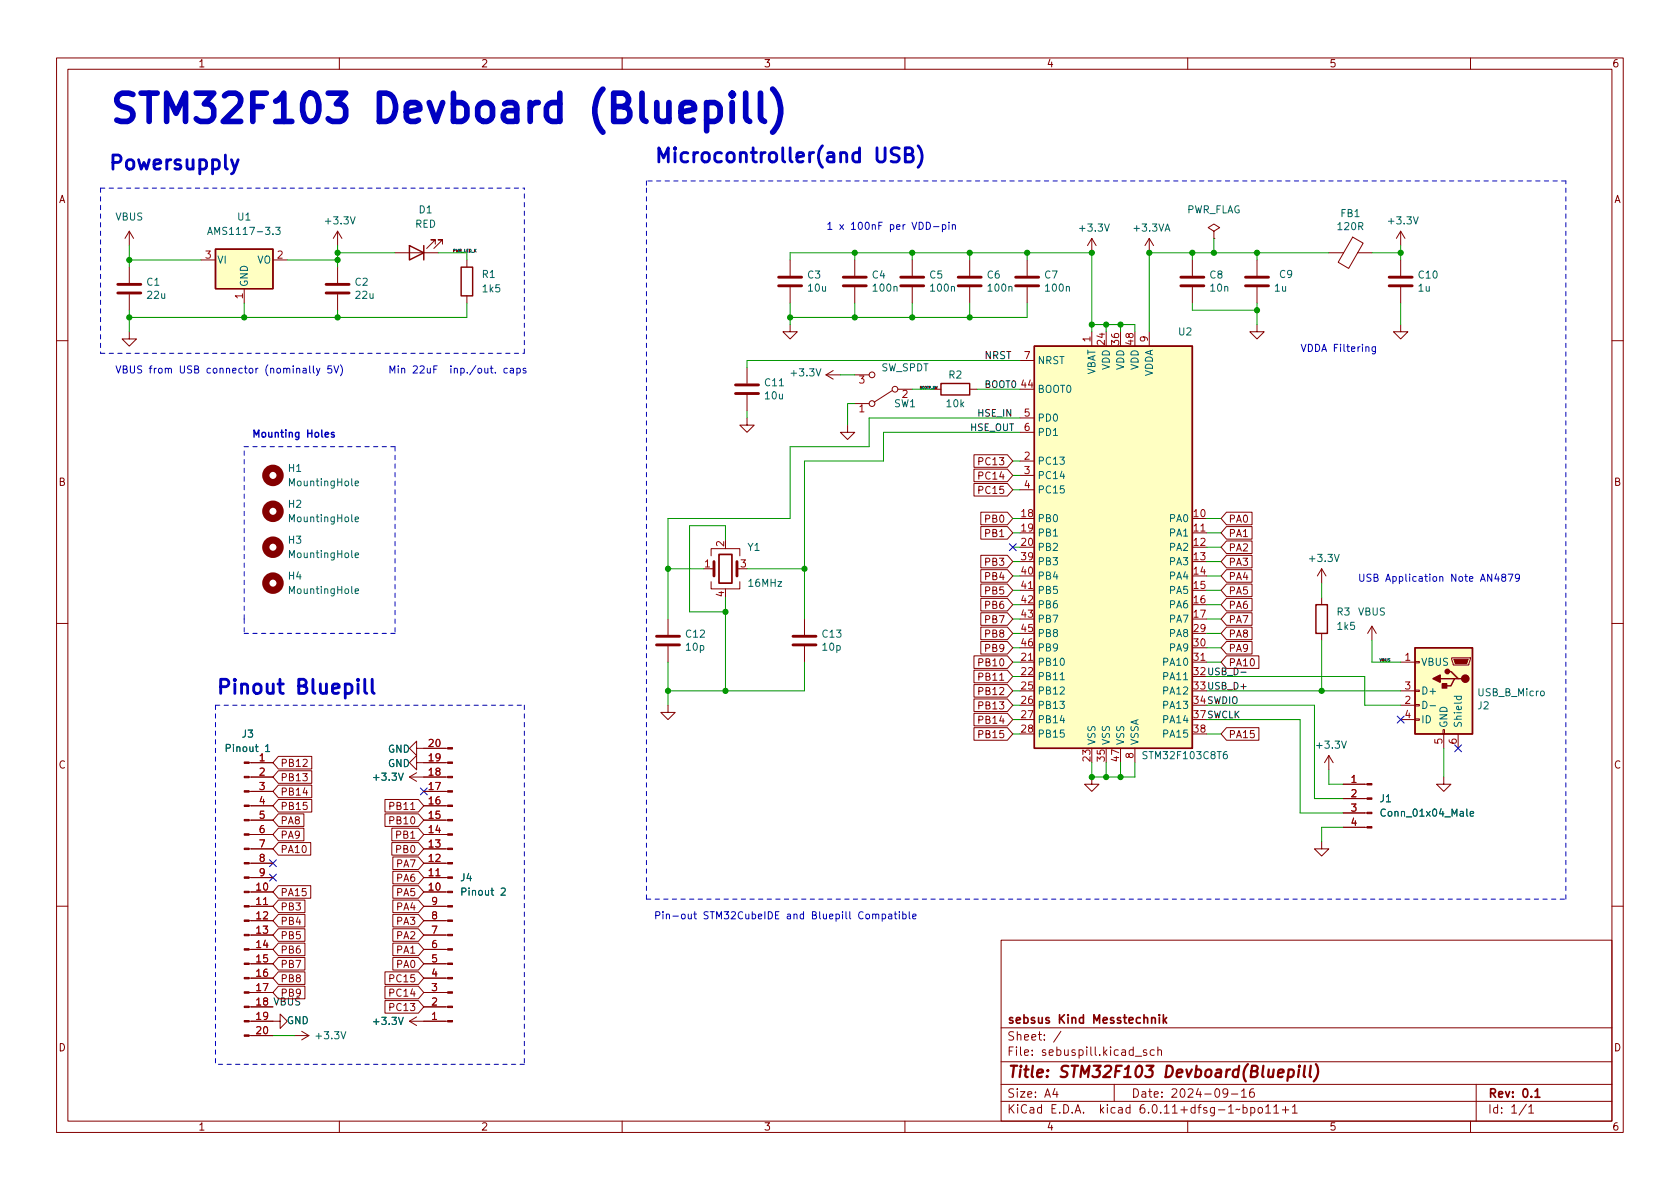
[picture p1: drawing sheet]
<svg xmlns="http://www.w3.org/2000/svg" width="297mm" height="210mm" viewBox="0 0 297 210" stroke-linecap="round" stroke-linejoin="round" font-family="sans-serif">
<g fill="none" stroke="#840000" stroke-width=".18">
<path d="M10 10.2h277v190.1h-277zM12 12.2h273v186.1h-273zM60 10.2v2M110 10.2v2M160 10.2v2M210 10.2v2M260 10.2v2M22.9 58.7v1.2h1.2l-1.2 1.3-1.3-1.3h1.3M22.9 40.9v2.5M22.9 47.2v2.8M22.9 52.1v2.8M22.9 40.9l-.8 1.3"/>
<path d="M22.9 40.9l.7 1.3M35.6 46h2.5M43.2 51v2.6M48.3 46h2.5M59.7 40.9l-.8 1.3M59.7 40.9v2.5M59.7 47.2v2.8M59.7 52.1v2.8M59.7 40.9l.8 1.3M69.8 44.7h7.7M77 43.2v-.8h-.8h.8l-1.6 1.5M78.2 43.2v-.8h-.7h.7l-1.5 1.5"/>
<path d="M82.5 46v1.2M82.5 52.3v1.3M139.7 57.4v1.3h1.3l-1.3 1.2-1.3-1.2h1.3M139.7 46v2.8M139.7 50.8v2.8M151.1 46v2.8M151.1 50.8v2.8M161.3 46v2.8M161.3 50.8v2.8M171.4 46v2.8M171.4 50.8v2.8M181.6 46v2.8"/>
<path d="M181.6 50.8v2.8M193 42.2l-.7 1.2M193 42.2v2.5M193 58.7v2.5M193 42.2l.8 1.2M195.6 58.7v2.5M198.1 58.7v2.5M200.7 58.7v2.5M203.2 42.2v2.5M203.2 58.7v2.5M203.2 42.2l-.8 1.2M203.2 42.2l.8 1.2"/>
<path d="M210.8 46v2.8M210.8 50.8v2.8M214.6 40.9l1-.6-1-.7-1 .7 1 .6v1.3M214.6 42.2h.1M222.2 57.4v1.3h1.3l-1.3 1.2-1.2-1.2h1.2M222.2 46v2.8M222.2 50.8v2.8M234.9 44.7h2.6M239.2 41.9l1.8 1.1-2.5 4.5-1.9-1.1zM240 44.7h2.6M247.6 57.4v1.3h1.3l-1.3 1.2-1.2-1.2h1.2M247.6 40.9l-.7 1.3"/>
<path d="M247.6 40.9v2.5M247.6 46v2.8M247.6 50.8v2.8M247.6 40.9l.8 1.3M10 60.2h2M132.1 73.9v1.3h1.2l-1.2 1.2-1.3-1.2h1.3M132.1 65v2.8M132.1 69.8v2.8M146 66.3h2.6M146 66.3l1.3 .8M147.3 65.5l-1.3 .8M149.9 75.2v1.2h1.2l-1.2 1.3-1.3-1.3h1.3"/>
<path d="M151.1 71.4h2.6M151.1 66.3h2.6M157.7 69.1l-3.1 2M158.7 68.8h2.6M165.1 68.8h1.3M171.4 68.8h1.3M180.3 68.8h2.6M180.3 73.9h2.6M180.3 76.4h2.6M180.3 63.7h2.6M285 60.2h2M125.7 98.3v-1.3h5.1v1.3"/>
<path d="M172.2 80.4h5.9l1 1.1-1 1.1h-5.9zM172.2 83h5.9l1 1.1-1 1.1h-5.9zM172.2 85.5h5.9l1 1.1-1 1.1h-5.9zM173.4 98.2h4.7l1 1.1-1 1.1h-4.7zM173.4 93.1h4.7l1 1.1-1 1.1h-4.7zM173.4 90.6h4.7l1 1.1-1 1.1h-4.7zM180.3 91.7h2.6M180.3 94.2h2.6M180.3 96.8h2.6M180.3 99.3h2.6M180.3 81.5h2.6M180.3 84.1h2.6"/>
<path d="M180.3 86.6h2.6M210.8 91.7h2.6M210.8 94.2h2.6M210.8 96.8h2.6M210.8 99.3h2.6M216.9 90.6h4.5v2.2h-4.5l-1-1.1zM216.9 95.7h4.5v2.2h-4.5l-1-1.1zM216.9 98.2h4.5v2.2h-4.5l-1-1.1zM216.9 93.1h4.5v2.2h-4.5l-1-1.1zM10 110.2h2M118.1 109.5v2.8M118.1 114.3v2.8"/>
<path d="M124.5 100.6h1.7M125.7 102.9v1.2h5.1v-1.2M128.3 104.1v.3M142.2 109.5v2.8M142.2 114.3v2.8M172.2 116h5.9l1 1.1-1 1.1h-5.9zM172.2 118.5h5.9l1 1.1-1 1.1h-5.9zM173.4 103.3h4.7l1 1.1-1 1.1h-4.7zM173.4 100.7h4.7l1 1.1-1 1.2h-4.7zM173.4 113.4h4.7l1 1.1-1 1.2h-4.7zM173.4 110.9h4.7l1 1.1-1 1.1h-4.7zM173.4 105.8h4.7l1 1.1-1 1.1h-4.7z"/>
<path d="M173.4 108.4h4.7l1 1.1-1 1.1h-4.7zM180.3 117.1h2.6M180.3 101.8h2.6M180.3 104.4h2.6M180.3 106.9h2.6M180.3 109.5h2.6M180.3 119.6h2.6M180.3 112h2.6M180.3 114.5h2.6M210.8 117.1h2.6M210.8 101.8h2.6M210.8 104.4h2.6"/>
<path d="M210.8 106.9h2.6M210.8 109.5h2.6M210.8 112h2.6M210.8 114.5h2.6M216.9 100.7h4.5v2.3h-4.5l-1-1.2zM216.9 113.4h4.5v2.3h-4.5l-1-1.2zM216.9 103.3h4.5v2.2h-4.5l-1-1.1zM216.9 108.4h4.5v2.2h-4.5l-1-1.1zM216.9 105.8h4.5v2.2h-4.5l-1-1.1zM216.9 116h5.7v2.2h-5.7l-1-1.1zM216.9 110.9h4.5v2.2h-4.5l-1-1.1zM233.7 100.6v2.5"/>
<path d="M233.7 105.7v1.2M233.7 112v1.3M233.7 100.6l-.8 1.2M233.7 100.6l.7 1.2M242.6 110.7l-.8 1.3M242.6 110.7v2.6M242.6 110.7l.7 1.3M247.6 117.1h2.6M250.2 117h.8v.2h-.8zM256.7 116.3h3.3v.3l-.3 1h-2.8zM285 110.2h2M44 139.9h4.3"/>
<path d="M44 137.4h4.3M44 134.9h4.3M49.2 133.8h5.9v2.2h-5.9l-.9-1.1zM49.2 136.3h5.9v2.2h-5.9l-.9-1.1zM49.2 138.8h5.9v2.3h-5.9l-.9-1.2zM72.4 137.4h6.7M72.4 137.4l1.3 .8M73.7 132.3v-1.2l-1.3 1.2 1.3 1.3v-1.3h5.4M73.7 134.9v-1.3l-1.3 1.3 1.3 1.2v-1.2h5.4M73.7 136.6l-1.3 .8M74.9 139.9h4.2M118.1 124.7v1.3h1.3l-1.3 1.2-1.3-1.2h1.3"/>
<path d="M172.2 128.7h5.9l1 1.1-1 1.1h-5.9zM172.2 123.6h5.9l1 1.1-1 1.1h-5.9zM172.2 126.1h5.9l1 1.1-1 1.2h-5.9zM172.2 121.1h5.9l1 1.1-1 1.1h-5.9zM176.8 120.3h.7M180.3 124.7h2.6M180.3 122.2h2.6M180.3 127.2h2.6M180.3 129.8h2.6M193 137.4v1.3h1.3l-1.3 1.2-1.2-1.2h1.2M193 132.3v2.6M195.6 132.3v2.6"/>
<path d="M198.1 132.3v2.6M200.7 132.3v2.6M210.8 129.8h2.6M216.9 128.7h5.7v2.2h-5.7l-1-1.1zM234.9 133.6l-.7 1.3M234.9 133.6v2.5M234.9 133.6l.8 1.3M237.5 138.7h4.2M247.6 124.7h2.6M247.6 122.2h2.6M247.6 127.2h2.6M250.2 127.1h.8v.3h-.8z"/>
<path d="M250.2 124.6h.8v.2h-.8zM250.2 122h.8v.3h-.8zM255.1 129h.3v.8h-.3zM255.3 137.4v1.3h1.2l-1.2 1.2-1.3-1.2h1.3M255.3 129.8v2.5M257.8 129.8v2.5M44 157.7h4.3M44 155.2h4.3M44 152.6h4.3M44 150.1h4.3M44 147.6h4.3M44 145h4.3"/>
<path d="M44 142.5h4.3M49.2 141.4h5.9v2.2h-5.9l-.9-1.1zM49.2 149h5.7v2.2h-5.7l-.9-1.1zM49.2 156.6h5.7v2.2h-5.7l-.9-1.1zM49.2 143.9h4.5v2.2h-4.5l-.9-1.1zM49.2 146.5h4.5v2.2h-4.5l-.9-1.1zM49.2 159.2h4.7v2.2h-4.7l-.9-1.1zM68.1 143.9h5.9l.9 1.1-.9 1.1h-5.9zM68.1 141.4h5.9l.9 1.1-.9 1.1h-5.9zM69.3 149h4.7l.9 1.1-.9 1.1h-4.7zM69.3 146.5h4.7l.9 1.1-.9 1.1h-4.7zM69.5 151.5h4.5l.9 1.1-.9 1.2h-4.5z"/>
<path d="M69.5 154.1h4.5l.9 1.1-.9 1.1h-4.5zM69.5 156.6h4.5l.9 1.1-.9 1.1h-4.5zM69.5 159.2h4.5l.9 1.1-.9 1.1h-4.5zM72.6 143.2h.7M74.9 157.7h4.2M74.9 155.2h4.2M74.9 152.6h4.2M74.9 150.1h4.2M74.9 147.6h4.2M74.9 145h4.2M74.9 142.5h4.2M233.7 148.8v1.3h1.2l-1.2 1.3-1.3-1.3h1.3"/>
<path d="M237.5 146.3h4.2M237.5 143.8h4.2M237.5 141.2h4.2M10 160.2h2M44 178h4.3M44 175.5h4.3M44 173h4.3M44 170.4h4.3M44 167.9h4.3M44 165.3h4.3M44 162.8h4.3M44 160.3h4.3"/>
<path d="M49.2 171.9h4.7v2.2h-4.7l-.9-1.1zM49.2 174.4h4.7v2.2h-4.7l-.9-1.1zM49.2 166.8h4.7v2.2h-4.7l-.9-1.1zM49.2 169.3h4.7v2.2h-4.7l-.9-1.1zM49.2 164.2h4.7v2.3h-4.7l-.9-1.2zM49.2 161.7h4.7v2.2h-4.7l-.9-1.1zM68.1 171.9h5.9l.9 1.1-.9 1.1h-5.9zM68.1 176.9h5.9l.9 1.1-.9 1.2h-5.9zM68.1 174.4h5.9l.9 1.1-.9 1.1h-5.9zM69.5 164.2h4.5l.9 1.1-.9 1.2h-4.5zM69.5 169.3h4.5l.9 1.1-.9 1.1h-4.5zM69.5 166.8h4.5l.9 1.1-.9 1.1h-4.5z"/>
<path d="M69.5 161.7h4.5l.9 1.1-.9 1.1h-4.5zM73.7 179.8l-1.3 .8M74.9 178h4.2M74.9 175.5h4.2M74.9 173h4.2M74.9 170.4h4.2M74.9 167.9h4.2M74.9 165.3h4.2M74.9 162.8h4.2M74.9 160.3h4.2M177 166.3h108v32h-108zM285 160.2h2"/>
<path d="M44 180.6h5.5v-1.3l1.3 1.3-1.3 1.3v-1.3M44 183.1h4.3M52.1 183.1h2.5M53.3 182.4l1.3 .7M54.6 183.1l-1.3 .8M60 198.3v2M72.4 180.6h6.7M72.4 180.6l1.3 .8M110 198.3v2M160 198.3v2M177 194.8h108M177 191.8h108"/>
<path d="M177 187.8h108M177 181.8h108M182.5 186.5v.1M182.5 185.7v.1M184.6 183.8v.1M184.6 183v.1M187.6 182.4l-1.3 1.9M197 191.8v3M204.1 185.7l-.5-.1-.2 .3v.4l.1 .3h.6M204.7 185.8l.2-.2 .4 .1 .1 .9M204.7 185.1v1.5M210 198.3v2"/>
<path d="M217.7 193.5h1.2M219.5 193l.4-.5v1.5M219.5 194h.9M221.6 192.5a.59 .59 0 0 0-.7 .7v.5l.2 .3h.4l.2-.1 .1-.5-.2-.2-.4-.1-.3 .3M223.8 196.8h.8M225.2 195.8l.4-.5v1.5M225.2 196.8h.9M226.7 196.3h1.2M227.3 195.7v1.1M228.5 195.8l.4-.5v1.5M228.5 196.8h.9M260 198.3v2"/>
<path d="M261 191.8v6.5M270.3 195.8l.4-.5v1.5M270.3 196.8h.9"/>
<circle cx="154.2" cy="66.3" r=".51"/>
<circle cx="154.2" cy="71.4" r=".51"/>
<circle cx="158.2" cy="68.8" r=".51"/>
</g>
<path d="M202.7 188.5h1.3l-.8 .7h.3l.2 .2 .1 .2-.2 .7-.3 .2h-.5l-.3-.2M232.7 188.2a2.32 2.32 0 0 1-.4 3" fill="none" stroke="#840000" stroke-width=".4"/>
<g fill="#840000" stroke="#840000" stroke-width=".18">
<path d="M241.7 146.2h.9v.2h-.9z"/>
<path d="M241.7 143.6h.9v.3h-.9z"/>
<path d="M241.7 141.1h.9v.2h-.9z"/>
<path d="M241.7 138.6h.9v.2h-.9z"/>
<path d="M257 116.6h2.6l-.3 .7h-2z"/>
<path d="M43.2 183h.8v.3h-.8z"/>
<path d="M43.2 180.5h.8v.2h-.8z"/>
<path d="M43.2 177.9h.8v.3h-.8z"/>
<path d="M43.2 175.4h.8v.2h-.8z"/>
<path d="M43.2 172.8h.8v.3h-.8z"/>
<path d="M43.2 170.3h.8v.3h-.8z"/>
<path d="M43.2 167.8h.8v.2h-.8z"/>
<path d="M43.2 165.2h.8v.3h-.8z"/>
<path d="M43.2 162.7h.8v.2h-.8z"/>
<path d="M43.2 160.1h.8v.3h-.8z"/>
<path d="M43.2 157.6h.8v.3h-.8z"/>
<path d="M43.2 155.1h.8v.2h-.8z"/>
<path d="M43.2 152.5h.8v.3h-.8z"/>
<path d="M43.2 150h.8v.2h-.8z"/>
<path d="M43.2 147.4h.8v.3h-.8z"/>
<path d="M43.2 144.9h.8v.3h-.8z"/>
<path d="M43.2 142.4h.8v.2h-.8z"/>
<path d="M43.2 139.8h.8v.3h-.8z"/>
<path d="M43.2 137.3h.8v.2h-.8z"/>
<path d="M43.2 134.7h.8v.3h-.8z"/>
<path d="M79.1 132.2h.9v.3h-.9z"/>
<path d="M79.1 134.7h.9v.3h-.9z"/>
<path d="M79.1 137.3h.9v.2h-.9z"/>
<path d="M79.1 139.8h.9v.3h-.9z"/>
<path d="M79.1 142.4h.9v.2h-.9z"/>
<path d="M79.1 144.9h.9v.3h-.9z"/>
<path d="M79.1 147.4h.9v.3h-.9z"/>
<path d="M79.1 150h.9v.2h-.9z"/>
<path d="M79.1 152.5h.9v.3h-.9z"/>
<path d="M79.1 155.1h.9v.2h-.9z"/>
<path d="M79.1 157.6h.9v.3h-.9z"/>
<path d="M79.1 160.1h.9v.3h-.9z"/>
<path d="M79.1 162.7h.9v.2h-.9z"/>
<path d="M79.1 165.2h.9v.3h-.9z"/>
<path d="M79.1 167.8h.9v.2h-.9z"/>
<path d="M79.1 170.3h.9v.3h-.9z"/>
<path d="M79.1 172.8h.9v.3h-.9z"/>
<path d="M79.1 175.4h.9v.2h-.9z"/>
<path d="M79.1 177.9h.9v.3h-.9z"/>
<path d="M79.1 180.5h.9v.2h-.9z"/>
</g>
<g fill="none" stroke="#006464" stroke-width=".18">
<path d="M61.9 38.3l.5 1.3 .4-1.3M195.3 39.6l.4 1.3 .4-1.3M249.9 38.3l.4 1.3 .5-1.3M48.3 41.3v.2M48.7 40.2h.8l-.4 .5 .4 .1v.5l-.2 .2-.6-.2M158.1 50.8l.1-.2 .3 .1 .1 .8M168.2 50.8l.2-.2 .3 .1 .1 .8M178.4 50.8l.2-.2 .3 .1v.8M188.5 50.8l.2-.2 .3 .1 .1 .8M206 40.9l.4-1.3 .4 1.3M206.1 40.5h.6M137.8 68.2h.7"/>
<path d="M144.3 65.2l.4 1.3 .4-1.3M62.2 84.6v1.1l.2 .2M62.2 91v1.1l.2 .2M62.2 97.3v1.1l.2 .2M62.8 85.5l.6-.1-.1-.3h-.3l-.2 .1 .1 .7h.4M62.8 91.8l.6-.1-.1-.2-.3-.1-.2 .2 .1 .6h.4M62.8 98.2l.6-.1-.1-.3h-.3l-.2 .1 .1 .7h.4M235.9 98l.5 1.3 .4-1.3M62.2 103.7v1.1l.2 .2M62.8 104.5l.6-.1-.1-.2-.3-.1-.2 .2 .1 .6h.4M45.1 132.1h.5M45.3 131.6v1.1l.3 .2"/>
<path d="M70.5 136.7l.4 1.3 .4-1.3M187.5 120.2h.7M209.3 120.2h.7M216.9 132.9l-.4 .1a.85 .85 0 0 0 0 1.2l.5-.1v-.5l-.2-.2h-.4l-.1 .2M237.2 131l.4 1.3 .5-1.3M251.6 124a.64 .64 0 0 1 .7 .6 .64 .64 0 0 1-.7 .7zM252.9 124.8h.9M257.1 123.1h1.3M257.6 123.1l-.1 .4 .3 .2 .5-.1v-.5M272.4 122.3l.2-.1 .4 .1v.5l-.1 .2h-.3l-.2-.1zM86.8 157.5h.5M87 157v1.1l.3 .2"/>
<path d="M259.3 143.1v1.1l.2 .1M259.9 143.9l.7-.1-.1-.3h-.4l-.2 .2 .1 .6h.5M70.5 179.9l.4 1.3 .4-1.3M60.3 182.4l.4 1.3 .4-1.3"/>
</g>
<g fill="none" stroke="#840000" stroke-width=".51">
<path d="M20.8 51.8h4.1M20.8 50.3h4.1M57.7 51.8h4M57.7 50.3h4M137.7 50.5h4M137.7 49h4M149.1 50.5h4.1M149.1 49h4.1M159.3 50.5h4M159.3 49h4M169.4 50.5h4.1M169.4 49h4.1"/>
<path d="M179.6 50.5h4M179.6 49h4M208.8 50.5h4.1M208.8 49h4.1M220.2 50.5h4.1M220.2 49h4.1M245.6 50.5h4.1M245.6 49h4.1M130 69.6h4.1M130 68.1h4.1M126.2 99.3v2.5M130.3 99.3v2.5"/>
<path d="M116.1 114h4M116.1 112.5h4M140.2 114h4.1M140.2 112.5h4.1"/>
</g>
<g fill="#ffffc2" stroke="#ffffc2" stroke-width=".18">
<path d="M250.2 114.5h10.1v15.3h-10.1z"/>
<path d="M182.9 61.2h27.9v71.1h-27.9z"/>
<path d="M38.1 44.1h10.2v6.9h-10.2z"/>
</g>
<path d="M38.1 44.1h10.2v6.9h-10.2zM72.4 43.4l2.5 1.3-2.5 1.3zM74.9 43.4v2.6M81.5 47.2h2.1v5.1h-2.1zM166.4 67.8h5v2h-5zM182.9 61.2h27.9v71.1h-27.9zM232.7 106.9h2v5.1h-2zM250.2 114.5h10.1v15.3h-10.1zM255.9 118.7h.6l1.3 1.3h.6M254.6 120h2.6M257.8 120h-.6l-.7 1.3h-1.2" fill="none" stroke="#840000" stroke-width=".25"/>
<g fill="#840000" stroke="#840000" stroke-width=".25">
<path d="M253.4 120l1.2-.6v1.2z"/>
<path d="M255 120.9h.8v.8h-.8z"/>
<circle cx="259.1" cy="120" r=".63"/>
<circle cx="255.9" cy="118.7" r=".38"/>
</g>
<path d="M127.1 98h2.3v5.1h-2.3z" fill="none" stroke="#840000" stroke-width=".3"/>
<path d="M152 66.5h.8l-.5 .5 .4 .1v.5l-.2 .2-.5-.2M152 71.9l.4-.3v1.2M159.7 69.1l.4-.1 .3 .4-.8 .9h.8M212.3 93.9h.8M181.9 116.8h.7M181.9 104.1h.7M212.3 116.8h.8M46.6 160h.7M77.1 154.9h.7" fill="none" stroke="#a90000" stroke-width=".18"/>
<g fill="none" stroke="#840000" stroke-width="1.3">
<circle cx="48.3" cy="90.4" r="1.27"/>
<circle cx="48.3" cy="96.8" r="1.27"/>
<circle cx="48.3" cy="84.1" r="1.27"/>
<circle cx="48.3" cy="103.1" r="1.27"/>
</g>
<path d="M219.4 118.9h.9" fill="none" stroke="#0f0f0f" stroke-width=".18"/>
<g fill="none" stroke="#0000c2" stroke-width=".18">
<path d="M168.4 39.8l.2-.1 .3 .1v.8M45.3 65.1v.9M45.6 65.1l-.3 .3M56 65.1l.3 .9M56.6 65.1l-.5 1.2-.1 .1M86.7 65.1h.5M86.9 64.7v1.1l.3 .2M87.6 65.8v.2M243.2 61.3v1l-.3 .3-.3-.1M243.2 61.4l-.4-.1-.2 .3 .1 .5h.5M254.6 102.1l.1-.1h.3l.1 .8M254.6 102v.8"/>
<path d="M121.7 161.6l.1 .8 .3 .1 .1-.1M122.2 161.6v.9M122.7 161.6h.4M122.8 161.2v1.1l.3 .2M137.7 161.2h-.6v1.3h.6M150.2 161.2v1.1l.2 .2M161.4 162.1l.6-.2-.1-.2-.4-.1-.1 .2v.6h.5"/>
</g>
<path d="M58 16.5h3.1l-1.6 1.9a1.36 1.36 0 0 1 1.6 .9v1.2l-.4 .7-.5 .3h-1.5l-.7-.5M136.6 15.8a5.7 5.7 0 0 1 0 7.6" fill="none" stroke="#0000c2" stroke-width="1"/>
<path d="M42.1 28.2l-.8 2.3-.4 .2M148.6 27.2a.62 .62 0 0 1 1.1 .1v1.3M152 27.1l-.7-.1-.5 .4v.8l.2 .3 .3 .1 .7-.1M152 26.1v2.5M49.1 121h1M49.5 120.1v2.2l.1 .2 .5 .1M65.8 120.1v2.2l.4 .3" fill="none" stroke="#0000c2" stroke-width=".5"/>
<g fill="none" stroke="#0000c2" stroke-width=".18" stroke-dasharray=".8 .8">
<path d="M17.8 33.3h74.9M17.8 33.3v29.2M114.3 32v1.3M114.3 33.3v125.7M276.9 32h-162.6M17.8 62.5h74.9M43.2 79h26.6M69.8 79v33M92.7 62.5v-29.2M43.2 109.5v2.5M43.2 109.5v-30.5M69.8 112h-26.6"/>
<path d="M38.1 124.7h54.6M38.1 124.7v63.5M92.7 124.7v63.5M114.3 159h162.6M276.9 159v-127M92.7 188.2h-54.6"/>
</g>
<g fill="none" stroke="#009600" stroke-width=".18">
<path d="M22.9 43.4v3.8M22.9 54.9v3.8M22.9 46h12.7M43.2 53.6v2.5M50.8 46h8.9M59.7 43.4v3.8M59.7 54.9v1.2M59.7 44.7h10.1M77.5 44.7h5v1.3M82.5 53.6v2.5h-59.6M139.7 46v-1.3h53.3v14M139.7 53.6v3.8"/>
<path d="M151.1 44.7v1.3M151.1 53.6v2.5M161.3 44.7v1.3M161.3 53.6v2.5M171.4 44.7v1.3M171.4 53.6v2.5M181.6 53.6v2.5h-41.9M181.6 44.7v1.3M193 57.4h7.7v1.3M195.6 57.4v1.3M198.1 57.4v1.3M210.8 44.7v1.3"/>
<path d="M210.8 53.6v1.3h11.4M214.6 42.2v2.5M222.2 44.7v1.3M222.2 53.6v3.8M234.9 44.7h-31.7v14M242.6 44.7h5M247.6 43.4v2.6M247.6 53.6v3.8M132.1 72.6v1.3M148.6 66.3h2.5M151.1 71.4h-1.2v3.8M161.3 68.8h3.8"/>
<path d="M172.7 68.8h7.6M180.3 73.9h-26.6v5.1h-14v12.7h-21.6v17.8M180.3 63.7h-48.2v1.3M180.3 76.4h-24.1v5.1h-14v28M128.3 95.5v-2.5h-6.4v15.2h6.4M179.1 81.5h1.2M179.1 96.8h1.2M179.1 91.7h1.2M179.1 94.2h1.2M179.1 86.6h1.2M179.1 84.1h1.2M179.1 99.3h1.2"/>
<path d="M213.4 96.8h2.5M213.4 91.7h2.5M213.4 94.2h2.5M213.4 99.3h2.5M118.1 100.6h6.4M118.1 117.1v7.6M128.3 105.7v16.5M132.1 100.6h10.1M142.2 117.1v5.1h-24.1M179.1 119.6h1.2M179.1 117.1h1.2M179.1 114.5h1.2"/>
<path d="M179.1 109.5h1.2M179.1 112h1.2M179.1 101.8h1.2M179.1 104.4h1.2M179.1 106.9h1.2M213.4 119.6h27.9v5.1h6.3M213.4 117.1h2.5M213.4 114.5h2.5M213.4 109.5h2.5M213.4 112h2.5M213.4 101.8h2.5M213.4 104.4h2.5"/>
<path d="M213.4 106.9h2.5M233.7 103.1v2.6M233.7 113.3v8.9M242.6 113.3v3.8h5M179.1 124.7h1.2M179.1 122.2h1.2M179.1 129.8h1.2M179.1 127.2h1.2M193 134.9v2.5h7.7v-2.5M195.6 134.9v2.5M198.1 134.9v2.5M213.4 124.7h19v16.5h5.1"/>
<path d="M213.4 127.2h16.5v16.6h7.6M213.4 122.2h34.2M213.4 129.8h2.5M234.9 136.1v2.6h2.6M255.3 132.3v5.1M237.5 146.3h-3.8v2.5M48.3 183.1h3.8"/>
</g>
<path d="M178.5 96.2l1.2 1.2M179.7 96.2l-1.2 1.2M74.3 139.3l1.2 1.3M75.5 139.3l-1.2 1.3M247 126.6l1.3 1.3M248.3 126.6l-1.3 1.3M257.2 131.7l1.2 1.2M258.4 131.7l-1.2 1.2M47.7 152l1.2 1.3M47.7 154.6l1.2 1.2M48.9 152l-1.2 1.3M48.9 154.6l-1.2 1.2" fill="none" stroke="#000084" stroke-width=".18"/>
<g fill="#009600" stroke="#009600" stroke-width=".18">
<circle cx="193" cy="137.4" r=".46"/>
<circle cx="195.6" cy="137.4" r=".46"/>
<circle cx="198.1" cy="137.4" r=".46"/>
<circle cx="233.7" cy="122.2" r=".46"/>
<circle cx="247.6" cy="44.7" r=".46"/>
<circle cx="195.6" cy="57.4" r=".46"/>
<circle cx="198.1" cy="57.4" r=".46"/>
<circle cx="210.8" cy="44.7" r=".46"/>
<circle cx="222.2" cy="44.7" r=".46"/>
<circle cx="214.6" cy="44.7" r=".46"/>
<circle cx="193" cy="44.7" r=".46"/>
<circle cx="193" cy="57.4" r=".46"/>
<circle cx="203.2" cy="44.7" r=".46"/>
<circle cx="222.2" cy="54.9" r=".46"/>
<circle cx="128.3" cy="122.2" r=".46"/>
<circle cx="118.1" cy="122.2" r=".46"/>
<circle cx="128.3" cy="108.2" r=".46"/>
<circle cx="139.7" cy="56.1" r=".46"/>
<circle cx="59.7" cy="56.1" r=".46"/>
<circle cx="171.4" cy="44.7" r=".46"/>
<circle cx="161.3" cy="56.1" r=".46"/>
<circle cx="151.1" cy="56.1" r=".46"/>
<circle cx="151.1" cy="44.7" r=".46"/>
<circle cx="161.3" cy="44.7" r=".46"/>
<circle cx="118.1" cy="100.6" r=".46"/>
<circle cx="59.7" cy="46" r=".46"/>
<circle cx="59.7" cy="44.7" r=".46"/>
<circle cx="142.2" cy="100.6" r=".46"/>
<circle cx="22.9" cy="46" r=".46"/>
<circle cx="22.9" cy="56.1" r=".46"/>
<circle cx="43.2" cy="56.1" r=".46"/>
<circle cx="181.6" cy="44.7" r=".46"/>
<circle cx="171.4" cy="56.1" r=".46"/>
</g>
<g font-size="7" fill="#0000c2">
<text x="19" y="21.7">STM32F103</text>
<text x="66.2" y="21.7">Devboard</text>
<text x="105.3" y="21.7">(Bluepill)</text>
</g>
<g font-size="3.5" fill="#0000c2">
<text x="115.6" y="28.8">Microcontroller(and</text>
<text x="154.6" y="28.8">USB)</text>
<text x="19" y="30">Powersupply</text>
<text x="38.1" y="122.7">Pinout</text>
<text x="52.4" y="122.7">Bluepill</text>
</g>
<g font-size="2.8" fill="#840000">
<text x="178" y="191.2">Title:</text>
<text x="187.3" y="191.2">STM32F103</text>
<text x="206.1" y="191.2">Devboard(Bluepill)</text>
</g>
<g font-size="2.1" fill="#840000">
<text x="178" y="184.5">Sheet:</text>
<text x="178" y="181.5">sebsus</text>
<text x="187.1" y="181.5">Kind</text>
<text x="193.5" y="181.5">Messtechnik</text>
<text x="178" y="187.2">File:</text>
<text x="184.4" y="187.2">sebuspill.kicad_sch</text>
<text x="178" y="197.4">KiCad</text>
<text x="178" y="194.6">Size:</text>
<text x="184.7" y="194.6">A4</text>
<text x="185.7" y="197.4">E.D.A.</text>
<text x="194.6" y="197.4">kicad</text>
<text x="200" y="194.6">Date:</text>
<text x="201.8" y="197.4">6.0.11+dfsg-1~bpo11+1</text>
<text x="207" y="194.6">2024-09-16</text>
<text x="263" y="194.6">Rev:</text>
<text x="263" y="197.4">Id:</text>
<text x="267.1" y="197.4">1/1</text>
<text x="269.1" y="194.6">0.1</text>
</g>
<g font-size="1.8" fill="#840000">
<text x="35" y="12.3">1</text>
<text x="85" y="12.3">2</text>
<text x="135" y="12.3">3</text>
<text x="185" y="12.3">4</text>
<text x="235" y="12.3">5</text>
<text x="285" y="12.3">6</text>
<text x="10.4" y="36.3">A</text>
<text x="285.4" y="36.3">A</text>
<text x="172.7" y="82.6">PC13</text>
<text x="10.3" y="86.3">B</text>
<text x="172.7" y="85.2">PC14</text>
<text x="172.7" y="87.7">PC15</text>
<text x="285.3" y="86.3">B</text>
<text x="173.9" y="95.3">PB1</text>
<text x="173.9" y="92.8">PB0</text>
<text x="217.2" y="92.8">PA0</text>
<text x="217.2" y="95.3">PA1</text>
<text x="173.9" y="100.4">PB3</text>
<text x="217.2" y="97.9">PA2</text>
<text x="217.2" y="100.4">PA3</text>
<text x="173.9" y="105.5">PB5</text>
<text x="173.9" y="103">PB4</text>
<text x="217.2" y="103">PA4</text>
<text x="217.2" y="105.5">PA5</text>
<text x="173.9" y="113.1">PB8</text>
<text x="173.9" y="108">PB6</text>
<text x="173.9" y="110.6">PB7</text>
<text x="217.2" y="110.6">PA7</text>
<text x="217.2" y="108">PA6</text>
<text x="217.2" y="113.1">PA8</text>
<text x="172.7" y="118.2">PB10</text>
<text x="173.9" y="115.7">PB9</text>
<text x="217.2" y="115.7">PA9</text>
<text x="217.2" y="118.2">PA10</text>
<text x="172.7" y="120.7">PB11</text>
<text x="172.7" y="125.8">PB13</text>
<text x="172.7" y="123.3">PB12</text>
<text x="172.7" y="130.9">PB15</text>
<text x="172.7" y="128.4">PB14</text>
<text x="217.2" y="130.9">PA15</text>
<text x="10.3" y="136.3">C</text>
<text x="49.5" y="136">PB12</text>
<text x="285.3" y="136.3">C</text>
<text x="49.5" y="143.6">PB15</text>
<text x="49.5" y="138.5">PB13</text>
<text x="49.5" y="141.1">PB14</text>
<text x="68.5" y="143.6">PB11</text>
<text x="49.5" y="146.1">PA8</text>
<text x="49.5" y="148.7">PA9</text>
<text x="68.5" y="146.1">PB10</text>
<text x="69.8" y="148.7">PB1</text>
<text x="49.5" y="151.2">PA10</text>
<text x="69.8" y="151.2">PB0</text>
<text x="69.9" y="153.8">PA7</text>
<text x="49.5" y="158.8">PA15</text>
<text x="49.5" y="161.4">PB3</text>
<text x="69.9" y="156.3">PA6</text>
<text x="69.9" y="158.8">PA5</text>
<text x="69.9" y="161.4">PA4</text>
<text x="49.5" y="166.5">PB5</text>
<text x="49.5" y="163.9">PB4</text>
<text x="69.9" y="166.5">PA2</text>
<text x="69.9" y="163.9">PA3</text>
<text x="49.5" y="169">PB6</text>
<text x="49.5" y="171.5">PB7</text>
<text x="69.9" y="171.5">PA0</text>
<text x="69.9" y="169">PA1</text>
<text x="49.5" y="174.1">PB8</text>
<text x="49.5" y="176.6">PB9</text>
<text x="68.5" y="174.1">PC15</text>
<text x="68.5" y="179.2">PC13</text>
<text x="68.5" y="176.6">PC14</text>
<text x="10.3" y="186.3">D</text>
<text x="285.3" y="186.3">D</text>
<text x="35" y="200.3">1</text>
<text x="85" y="200.3">2</text>
<text x="135" y="200.3">3</text>
<text x="185" y="200.3">4</text>
<text x="235" y="200.3">5</text>
<text x="285" y="200.3">6</text>
</g>
<g font-size="1.8" fill="#006464">
<text x="20.3" y="39.4">VBUS</text>
<text x="36.5" y="41.9">AMS1117-3.3</text>
<text x="41.8" y="39.4">U1</text>
<text x="57.2" y="40.1">+3.3V</text>
<text x="73.3" y="40.6">RED</text>
<text x="73.9" y="38.1">D1</text>
<text x="190.5" y="41.3">+3.3V</text>
<text x="200.1" y="41.3">+3.3VA</text>
<text x="209.8" y="38.1">PWR_FLAG</text>
<text x="236.2" y="41.1">120R</text>
<text x="236.9" y="38.8">FB1</text>
<text x="245.1" y="40.1">+3.3V</text>
<text x="38.4" y="47">VI</text>
<text x="45.4" y="47">VO</text>
<text x="25.8" y="50.9">C1</text>
<text x="25.8" y="53.2">22u</text>
<text x="44.2" y="50.8" transform="rotate(-90 44.2 50.8)">GND</text>
<text x="62.6" y="50.9">C2</text>
<text x="62.6" y="53.2">22u</text>
<text x="85.1" y="49.5">R1</text>
<text x="85.1" y="52.1">1k5</text>
<text x="142.6" y="49.6">C3</text>
<text x="142.6" y="51.9">10u</text>
<text x="154.1" y="49.6">C4</text>
<text x="154.1" y="51.9">100n</text>
<text x="164.2" y="49.6">C5</text>
<text x="164.2" y="51.9">100n</text>
<text x="174.4" y="49.6">C6</text>
<text x="174.4" y="51.9">100n</text>
<text x="184.5" y="49.6">C7</text>
<text x="184.5" y="51.9">100n</text>
<text x="213.7" y="49.6">C8</text>
<text x="213.7" y="51.9">10n</text>
<text x="225.2" y="51.9">1u</text>
<text x="226.1" y="49.5">C9</text>
<text x="250.6" y="49.6">C10</text>
<text x="250.6" y="51.9">1u</text>
<text x="208.2" y="59.7">U2</text>
<text x="183.4" y="64.8">NRST</text>
<text x="196.6" y="65.5" transform="rotate(-90 196.6 65.5)">VDD</text>
<text x="199.1" y="65.5" transform="rotate(-90 199.1 65.5)">VDD</text>
<text x="201.7" y="65.5" transform="rotate(-90 201.7 65.5)">VDD</text>
<text x="135" y="68.7">C11</text>
<text x="135" y="71">10u</text>
<text x="139.5" y="66.9">+3.3V</text>
<text x="155.8" y="66">SW_SPDT</text>
<text x="167.6" y="67.3">R2</text>
<text x="183.4" y="69.9">BOOT0</text>
<text x="194.1" y="66.3" transform="rotate(-90 194.1 66.3)">VBAT</text>
<text x="204.2" y="66.6" transform="rotate(-90 204.2 66.6)">VDDA</text>
<text x="158" y="72.4">SW1</text>
<text x="167.1" y="72.4">10k</text>
<text x="183.4" y="74.9">PD0</text>
<text x="183.4" y="77.5">PD1</text>
<text x="50.8" y="83.8">H1</text>
<text x="183.4" y="82.6">PC13</text>
<text x="50.8" y="86.4">MountingHole</text>
<text x="183.4" y="85.1">PC14</text>
<text x="183.4" y="87.6">PC15</text>
<text x="50.8" y="90.2">H2</text>
<text x="50.8" y="92.7">MountingHole</text>
<text x="183.4" y="92.7">PB0</text>
<text x="183.4" y="95.3">PB1</text>
<text x="206.6" y="92.7">PA0</text>
<text x="206.6" y="95.3">PA1</text>
<text x="50.8" y="96.5">H3</text>
<text x="50.8" y="99.1">MountingHole</text>
<text x="132.1" y="97.8">Y1</text>
<text x="183.4" y="97.8">PB2</text>
<text x="183.4" y="100.3">PB3</text>
<text x="206.6" y="97.8">PA2</text>
<text x="206.6" y="100.3">PA3</text>
<text x="231.1" y="99.7">+3.3V</text>
<text x="50.8" y="102.9">H4</text>
<text x="50.8" y="105.4">MountingHole</text>
<text x="132.1" y="104.1">16MHz</text>
<text x="183.4" y="102.9">PB4</text>
<text x="183.4" y="105.4">PB5</text>
<text x="183.4" y="108">PB6</text>
<text x="206.6" y="102.9">PA4</text>
<text x="206.6" y="105.4">PA5</text>
<text x="206.6" y="108">PA6</text>
<text x="121" y="113.1">C12</text>
<text x="145.2" y="113.1">C13</text>
<text x="183.4" y="110.5">PB7</text>
<text x="183.4" y="113">PB8</text>
<text x="206.6" y="110.5">PA7</text>
<text x="206.6" y="113">PA8</text>
<text x="236.2" y="109.2">R3</text>
<text x="236.2" y="111.8">1k5</text>
<text x="240" y="109.2">VBUS</text>
<text x="121" y="115.4">10p</text>
<text x="145.2" y="115.4">10p</text>
<text x="183.4" y="118.1">PB10</text>
<text x="183.4" y="115.6">PB9</text>
<text x="205.4" y="118.1">PA10</text>
<text x="206.6" y="115.6">PA9</text>
<text x="251.2" y="118.1">VBUS</text>
<text x="183.4" y="120.7">PB11</text>
<text x="183.4" y="123.2">PB12</text>
<text x="183.4" y="125.7">PB13</text>
<text x="205.4" y="120.7">PA11</text>
<text x="205.4" y="123.2">PA12</text>
<text x="205.4" y="125.7">PA13</text>
<text x="251.2" y="123.2">D+</text>
<text x="261.1" y="125.8">J2</text>
<text x="261.1" y="123.5">USB_B_Micro</text>
<text x="42.7" y="130.8">J3</text>
<text x="183.4" y="128.3">PB14</text>
<text x="183.4" y="130.8">PB15</text>
<text x="194.1" y="131.8" transform="rotate(-90 194.1 131.8)">VSS</text>
<text x="196.6" y="131.8" transform="rotate(-90 196.6 131.8)">VSS</text>
<text x="199.1" y="131.8" transform="rotate(-90 199.1 131.8)">VSS</text>
<text x="201.7" y="131.8" transform="rotate(-90 201.7 131.8)">VSSA</text>
<text x="205.4" y="128.3">PA14</text>
<text x="205.4" y="130.8">PA15</text>
<text x="251.2" y="128.3">ID</text>
<text x="256.3" y="128.8" transform="rotate(-90 256.3 128.8)">GND</text>
<text x="258.8" y="128.8" transform="rotate(-90 258.8 128.8)">Shield</text>
<text x="39.6" y="133.4">Pinout</text>
<text x="46.8" y="133.4">1</text>
<text x="68.5" y="133.5">GND</text>
<text x="68.5" y="136">GND</text>
<text x="201.8" y="134.6">STM32F103C8T6</text>
<text x="232.4" y="132.8">+3.3V</text>
<text x="65.7" y="138.4">+3.3V</text>
<text x="243.8" y="142.2">J1</text>
<text x="243.8" y="144.8">Conn_01x04_Male</text>
<text x="81.3" y="156.2">J4</text>
<text x="81.3" y="158.8">Pinout</text>
<text x="88.5" y="158.8">2</text>
<text x="50.6" y="181.5">GND</text>
<text x="55.5" y="184.2">+3.3V</text>
<text x="65.7" y="181.6">+3.3V</text>
</g>
<g font-size="1.8" fill="#0000c2">
<text x="146" y="40.6">1</text>
<text x="148.4" y="40.6">x</text>
<text x="150.5" y="40.6">100nF</text>
<text x="157.5" y="40.6">per</text>
<text x="161.7" y="40.6">VDD-pin</text>
<text x="229.9" y="62.2">VDDA Filtering</text>
<text x="20.3" y="66">VBUS from</text>
<text x="31.8" y="66">USB</text>
<text x="36.7" y="66">connector</text>
<text x="47.2" y="66">(nominally</text>
<text x="58.4" y="66">5V)</text>
<text x="68.6" y="66">Min</text>
<text x="72.9" y="66">22uF</text>
<text x="79.8" y="66">inp./out.</text>
<text x="89.4" y="66">caps</text>
<text x="44.4" y="77.4">Mounting</text>
<text x="54.2" y="77.4">Holes</text>
<text x="240" y="102.9">USB</text>
<text x="245" y="102.9">Application</text>
<text x="256.6" y="102.9">Note</text>
<text x="262" y="102.9">AN4879</text>
<text x="115.6" y="162.5">Pin-out</text>
<text x="124.3" y="162.5">STM32CubeIDE</text>
<text x="139.2" y="162.5">and</text>
<text x="143.7" y="162.5">Bluepill</text>
<text x="152.1" y="162.5">Compatible</text>
</g>
<g font-size="1.8" fill="#a90000">
<text x="36.1" y="45.7">3</text>
<text x="48.8" y="45.7">2</text>
<text x="42.9" y="53" transform="rotate(-90 42.9 53)">1</text>
<text x="180.9" y="63.5">7</text>
<text x="192.8" y="60.6" transform="rotate(-90 192.8 60.6)">1</text>
<text x="195.3" y="61.2" transform="rotate(-90 195.3 61.2)">24</text>
<text x="197.9" y="61.2" transform="rotate(-90 197.9 61.2)">36</text>
<text x="200.4" y="61.2" transform="rotate(-90 200.4 61.2)">48</text>
<text x="202.9" y="60.6" transform="rotate(-90 202.9 60.6)">9</text>
<text x="180.3" y="68.6">44</text>
<text x="151.7" y="73.7">1</text>
<text x="180.9" y="73.7">5</text>
<text x="180.9" y="76.2">6</text>
<text x="180.9" y="81.3">2</text>
<text x="180.9" y="83.8">3</text>
<text x="180.9" y="86.4">4</text>
<text x="180.3" y="91.4">18</text>
<text x="180.3" y="94">19</text>
<text x="210.8" y="91.4">10</text>
<text x="210.8" y="94">11</text>
<text x="124.4" y="100.3">1</text>
<text x="128" y="96.8" transform="rotate(-90 128 96.8)">2</text>
<text x="130.8" y="100.3">3</text>
<text x="180.3" y="96.5">20</text>
<text x="180.3" y="99.1">39</text>
<text x="180.3" y="101.6">40</text>
<text x="210.8" y="96.5">12</text>
<text x="210.8" y="99.1">13</text>
<text x="210.8" y="101.6">14</text>
<text x="128" y="105.7" transform="rotate(-90 128 105.7)">4</text>
<text x="180.3" y="104.1">41</text>
<text x="180.3" y="106.7">42</text>
<text x="210.8" y="104.1">15</text>
<text x="210.8" y="106.7">16</text>
<text x="180.3" y="109.2">43</text>
<text x="180.3" y="111.8">45</text>
<text x="210.8" y="109.2">17</text>
<text x="210.8" y="111.8">29</text>
<text x="180.3" y="116.8">21</text>
<text x="180.3" y="119.4">22</text>
<text x="180.3" y="114.3">46</text>
<text x="210.8" y="114.3">30</text>
<text x="210.8" y="116.8">31</text>
<text x="248.2" y="116.8">1</text>
<text x="180.3" y="121.9">25</text>
<text x="180.3" y="124.5">26</text>
<text x="248.2" y="124.5">2</text>
<text x="248.2" y="121.9">3</text>
<text x="180.3" y="127">27</text>
<text x="180.3" y="129.5">28</text>
<text x="210.8" y="129.5">38</text>
<text x="248.2" y="127">4</text>
<text x="255" y="131.7" transform="rotate(-90 255 131.7)">5</text>
<text x="257.6" y="131.7" transform="rotate(-90 257.6 131.7)">6</text>
<text x="45.7" y="134.6">1</text>
<text x="45.7" y="137.2">2</text>
<text x="75.5" y="137.2">18</text>
<text x="75.5" y="134.6">19</text>
<text x="75.5" y="132.1">20</text>
<text x="192.8" y="134.9" transform="rotate(-90 192.8 134.9)">23</text>
<text x="195.3" y="134.9" transform="rotate(-90 195.3 134.9)">35</text>
<text x="197.9" y="134.9" transform="rotate(-90 197.9 134.9)">47</text>
<text x="200.4" y="134.3" transform="rotate(-90 200.4 134.3)">8</text>
<text x="45.7" y="139.7">3</text>
<text x="45.7" y="142.2">4</text>
<text x="75.5" y="142.2">16</text>
<text x="75.5" y="139.7">17</text>
<text x="238.7" y="138.4">1</text>
<text x="238.7" y="141">2</text>
<text x="238.7" y="143.5">3</text>
<text x="45.7" y="144.8">5</text>
<text x="45.7" y="147.3">6</text>
<text x="45.7" y="149.9">7</text>
<text x="75.5" y="149.9">13</text>
<text x="75.5" y="147.3">14</text>
<text x="75.5" y="144.8">15</text>
<text x="238.7" y="146">4</text>
<text x="45.7" y="152.4">8</text>
<text x="45.7" y="154.9">9</text>
<text x="75.5" y="154.9">11</text>
<text x="75.5" y="152.4">12</text>
<text x="45.1" y="157.5">10</text>
<text x="45.1" y="160">11</text>
<text x="75.5" y="157.5">10</text>
<text x="76.2" y="160">9</text>
<text x="45.1" y="162.6">12</text>
<text x="45.1" y="165.1">13</text>
<text x="45.1" y="167.6">14</text>
<text x="76.2" y="167.6">6</text>
<text x="76.2" y="165.1">7</text>
<text x="76.2" y="162.6">8</text>
<text x="45.1" y="170.2">15</text>
<text x="45.1" y="172.7">16</text>
<text x="76.2" y="172.7">4</text>
<text x="76.2" y="170.2">5</text>
<text x="45.1" y="175.3">17</text>
<text x="45.1" y="177.8">18</text>
<text x="76.2" y="177.8">2</text>
<text x="76.2" y="175.3">3</text>
<text x="45.1" y="180.3">19</text>
<text x="45.1" y="182.9">20</text>
<text x="76.2" y="180.3">1</text>
</g>
<g font-size="1.8" fill="#0f0f0f">
<text x="174" y="63.5">NRST</text>
<text x="210.8" y="119.4">32 USB_D-</text>
<text x="210.8" y="121.9">33 USB_D+</text>
<text x="210.8" y="124.5">34 SWDIO</text>
<text x="210.8" y="127">37 SWCLK</text>
<text x="45.1" y="177.8">18 VBUS</text>
</g>
<g font-size="1.7" fill="#0f0f0f">
<text x="174" y="68.6">BOOT0</text>
<text x="171.4" y="76.2">HSE_OUT</text>
<text x="172.7" y="73.7">HSE_IN</text>
</g>
<g font-size=".7" fill="#0f0f0f">
<text x="80" y="44.6">PWR_LED_K</text>
<text x="243.8" y="117">VBUS</text>
</g>
<text font-size=".6" fill="#0f0f0f" x="162.6" y="68.7">BOOTP_SW</text>
</svg>
